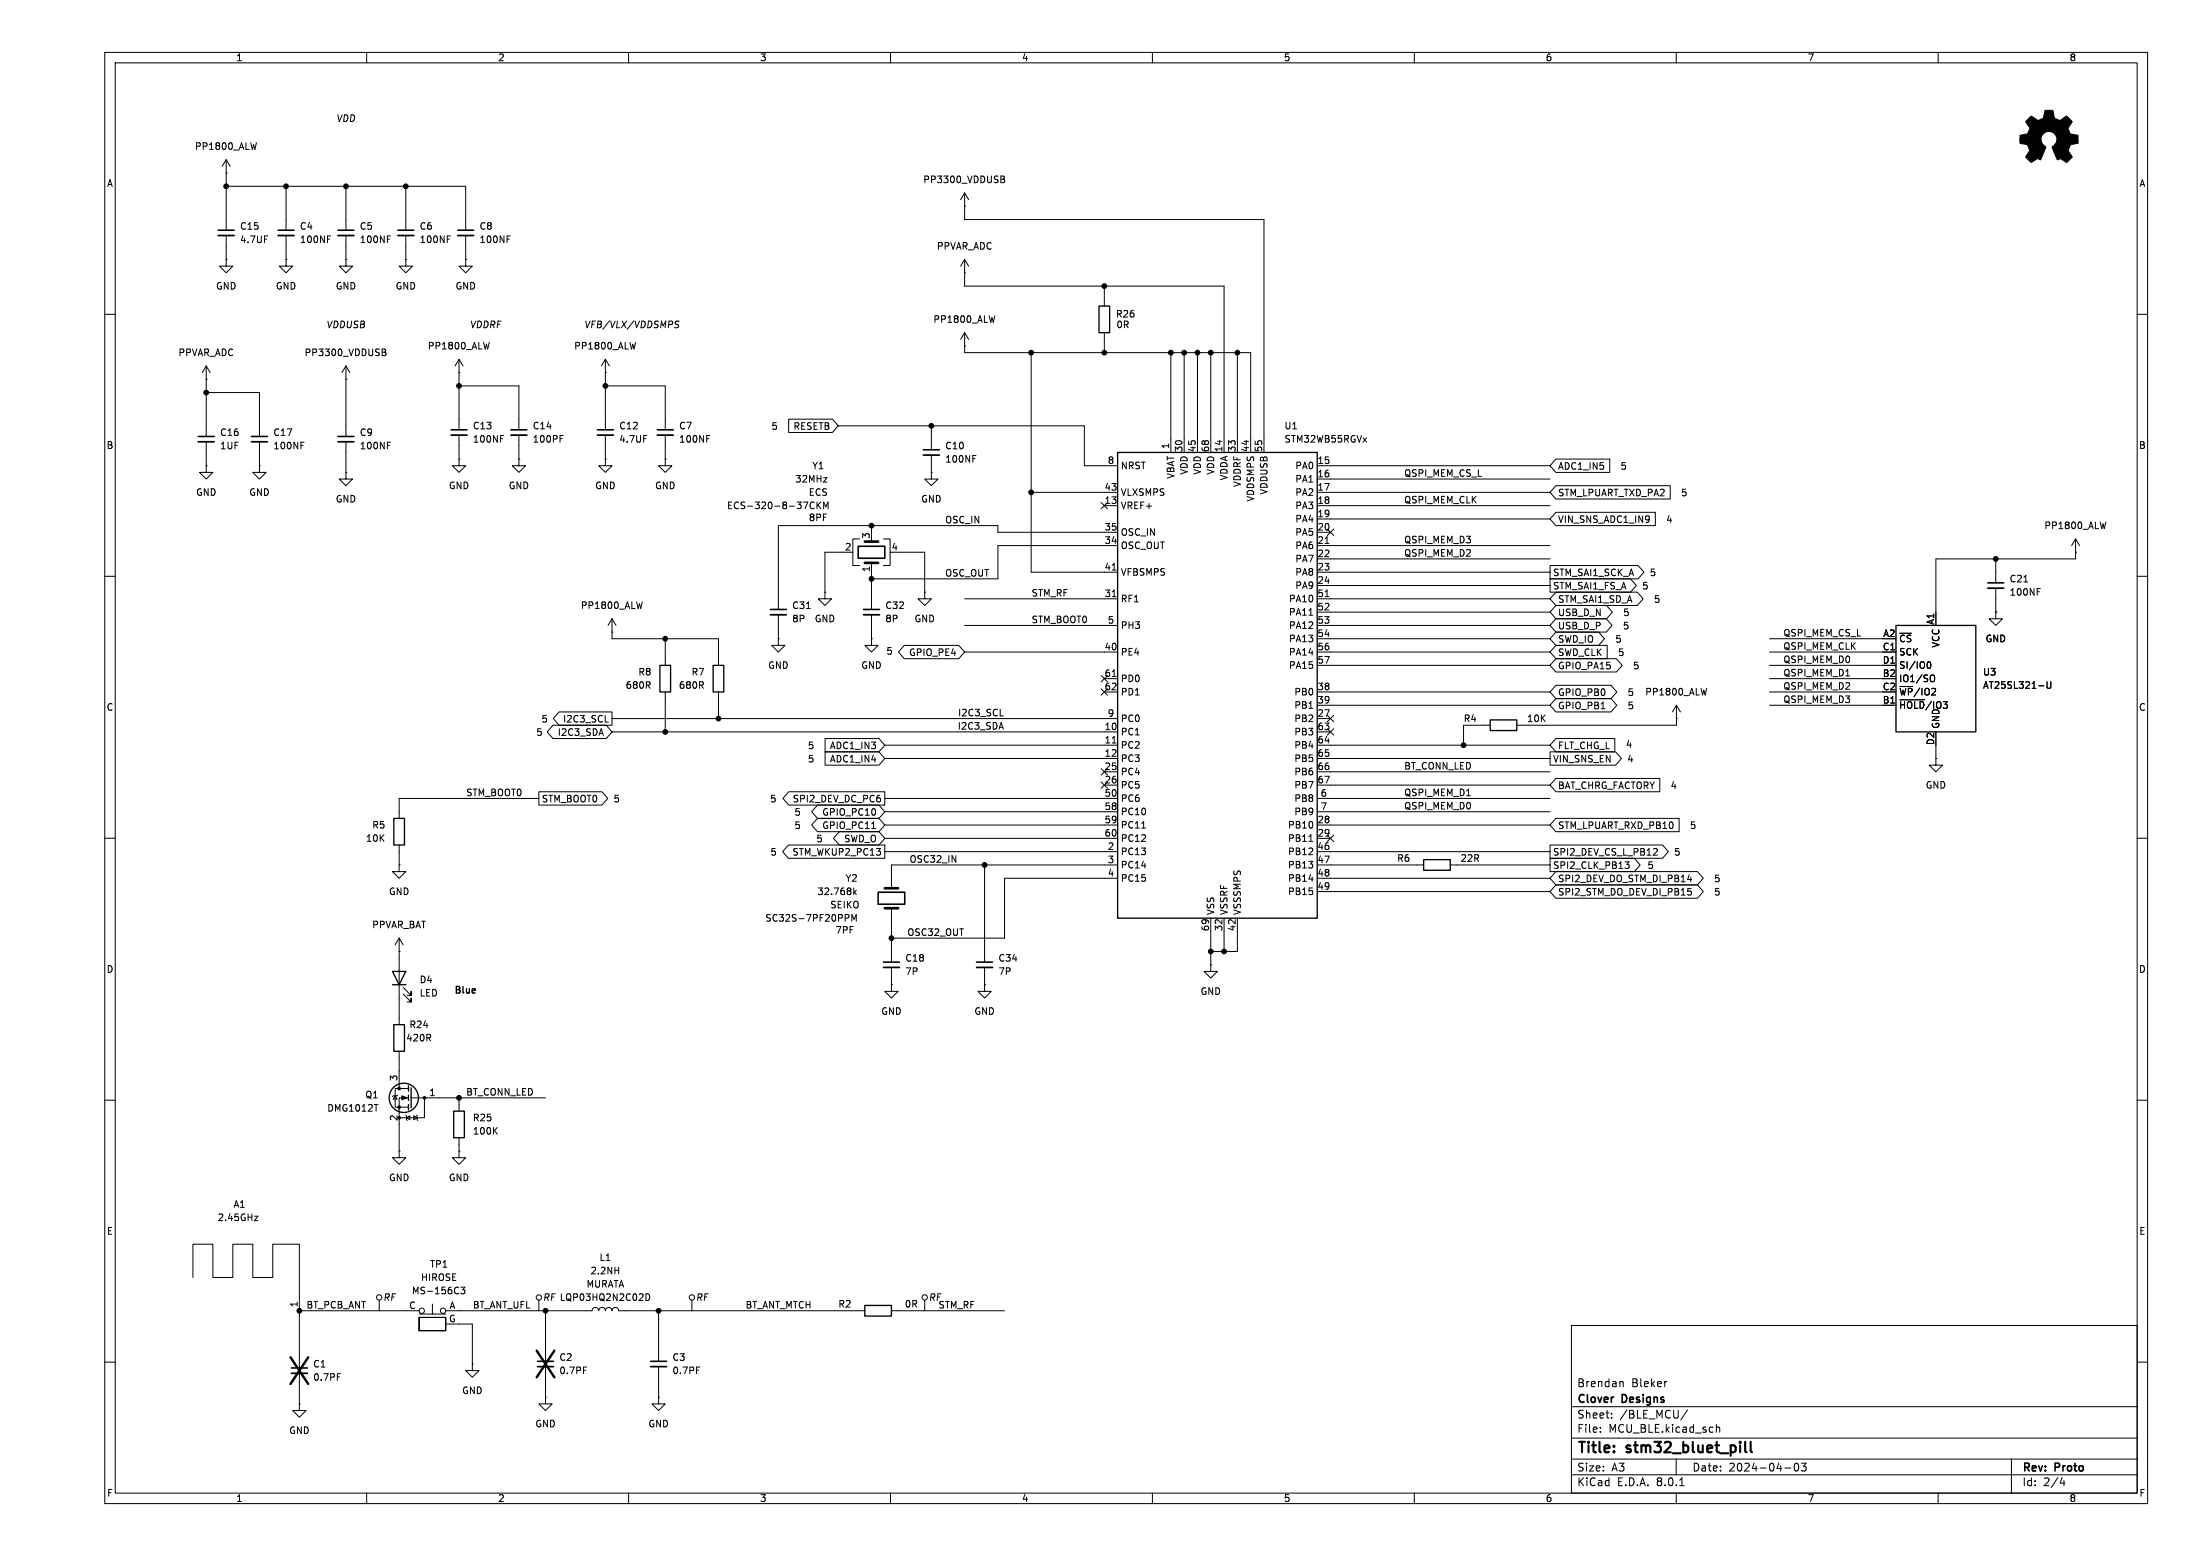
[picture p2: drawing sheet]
<svg xmlns="http://www.w3.org/2000/svg" width="420mm" height="297mm" viewBox="0 0 420 297" stroke-linecap="round" stroke-linejoin="round" font-family="sans-serif">
<g fill="none" stroke="#000" stroke-width=".19">
<path d="M20 10h390v277h-390zM22 12h386v273h-386zM70 10v2M120 10v2M170 10v2M220 10v2M270 10v2M320 10v2M370 10v2M43.2 33h.1M43.2 35.6h45.7v8.3M43.2 30.5l-.8 1.3"/>
<path d="M43.2 30.5v13.4M43.2 30.5l.7 1.3M49 27.2l-.3 1.3M54.6 35.6v8.3M66 35.6v8.3M77.5 35.6v8.3M184.1 39.4h.1M184.1 36.8v5.1h57.2v44.5M184.1 36.8l-.7 1.3M184.1 36.8l.8 1.3M191.1 33.6l.6 .1v.3l-.2 .2M191.1 34.2h.4"/>
<path d="M191.5 34.2l.3 .2-.1 .3-.6 .2M20 60h2M43.2 49.5v1.3h1.2l-1.2 1.3-1.3-1.3h1.3M43.2 49.5h.1M43.2 45v4.5M54.6 49.5v1.3h1.3l-1.3 1.3-1.3-1.3h1.3M54.6 49.5h.1M54.6 45v4.5M62.5 45h.6M66 49.5v1.3h1.3l-1.3 1.3-1.2-1.3h1.2M66 49.5h.1M66 45v4.5"/>
<path d="M74 45h.6M77.5 49.5v1.3h1.2l-1.2 1.3-1.3-1.3h1.3M77.5 49.5h.1M77.5 45v4.5M85.4 45h.6M88.9 49.5v1.3h1.3l-1.3 1.3-1.3-1.3h1.3M88.9 49.5h.1M88.9 45v4.5M96.8 45h.6M184.1 52.1h.1M184.1 49.5l.8 1.3M184.1 49.5v5.1h49.6v31.8"/>
<path d="M184.1 49.5l-.7 1.3M210.8 54.6v3.8M408 60h2M39.4 72.4h.1M39.4 74.9h10.1v8.4M39.4 69.9l.7 1.2M39.4 69.9v13.4M39.4 69.9l-.8 1.2M66 72.4h.1M66 69.9v13.4M66 69.9l-.7 1.2M66 69.9l.8 1.2"/>
<path d="M73 66.6l.6 .1v.3l-.2 .2M73 67.2h.4M73.4 67.2l.3 .3-.1 .3-.6 .1M87.6 71.1h.1M87.6 68.6v13.4M87.6 68.6l-.7 1.3M87.6 68.6l.8 1.3M87.6 73.7h11.5v8.3M93.4 65.3l-.3 1.3M115.6 71.1h.1M115.6 73.7h11.4v8.3M115.6 68.6l-.8 1.3"/>
<path d="M115.6 68.6v13.4M115.6 68.6l.7 1.3M121.3 65.3l-.3 1.3M129.7 61.3h-.5l-.3 .2 .1 .3 .5 .3v.3l-.2 .2-.5-.1M184.1 66h.1M184.1 63.5v3.8h54.7v19.1M184.1 63.5l.8 1.3M184.1 63.5l-.7 1.3M189.9 60.3l-.3 1.2M196.8 67.3v41.9h16.6M210.8 63.5v3.8M223.5 67.3v19.1"/>
<path d="M226.1 67.3v19.1M228.6 67.3v19.1M231.1 67.3v19.1M236.2 67.3v19.1M39.4 88.9v1.3h1.2l-1.2 1.2-1.3-1.2h1.3M39.4 88.9h.1M39.4 84.3v4.6M49.5 88.9v1.3h1.3l-1.3 1.2-1.2-1.2h1.2M49.5 88.9h.1M49.5 84.3v4.6M57.4 84.4h.6M66 90.2v1.2h1.3l-1.3 1.3-1.2-1.3h1.2"/>
<path d="M66 90.2h.1M66 84.3v5.9M74 84.4h.6M87.6 87.6v1.3h1.3l-1.3 1.3-1.2-1.3h1.2M87.6 87.6h.1M87.6 83.1v4.5M95.5 83.1h.6M99.1 87.6v1.3h1.2l-1.2 1.3-1.3-1.3h1.3M99.1 87.6h.1M99.1 83.1v4.5M106.9 83.1h.6M115.6 87.6v1.3h1.2l-1.2 1.3-1.3-1.3h1.3"/>
<path d="M115.6 87.6h.1M115.6 83.1v4.5M127 87.6v1.3h1.3l-1.3 1.3-1.3-1.3h1.3M127 87.6h.1M127 83.1v4.5M134.9 83.1h.6M150.6 80h8.3l1.1 1.3-1.1 1.3h-8.3zM155.4 96a.6 .6 0 0 0-.8 .4 .6 .6 0 0 0 .6 .7l.2-.1M156 95.8v1.3M156.1 96.4l.6 .7M156.7 95.8l-.7 .8M157.2 97.1v-1.3l.5 .9 .4-.9v1.3"/>
<path d="M160 81.3h47v7.6h6.4M177.8 90.2v1.2h1.3l-1.3 1.3-1.3-1.3h1.3M177.8 90.2h.1M177.8 81.3v4.6M177.8 86.9v3.3M185.7 86.9h.6M196.8 94h16.6M210.2 95.9l1.2 1.2M210.8 96.5h2.6M211.4 95.9l-1.2 1.2M251.5 96.5h44.4M251.5 88.9h44.4"/>
<path d="M251.5 91.4h44.4M251.5 94h44.4M251.5 99.1h44.4M297 97.8h19v2.5h-19l-1.1-1.2zM297 87.6h10.3v2.6h-10.3l-1.1-1.3zM297 92.7h21.9v2.6h-21.9l-1.1-1.3zM402 99.6l-.3 1.3M20 110h2M116.8 118.1v3.8h20.4v5.1M116.8 118.1l.8 1.3M116.8 118.1l-.7 1.3M122.6 114.9l-.3 1.2"/>
<path d="M148.6 117.3v4.6M154 116.2h.7M157.5 113v1.3h1.2l-1.2 1.3-1.3-1.3h1.3M157.5 113h.1M161.3 105.4h-3.8v7.6M162.6 105.4h.2M164.1 102.9h-1.3v5.1h1.3M166.4 100.3v1.3M166.4 107.4v8.9M166.4 117.3v4.6M168.7 102.9h1.2v5.1h-1.2M171.4 105.4h5.1v7.6"/>
<path d="M176.5 113v1.3h1.3l-1.3 1.3-1.2-1.3h1.2M176.5 113h.1M184.1 114.3h29.3M184.1 119.4h29.3M212.3 113.9h.8M212.3 108.8h.8M213.4 101.6h-22.9v-1.3h-41.9v16M213.4 104.1h-22.9v6.4h-24.1M249.9 117.4h.7M251.5 101.6h2.5M251.5 104.1h44.4M251.5 106.7h44.4"/>
<path d="M251.5 109.2h44.4M251.5 111.8h44.4M251.5 114.3h44.4M251.5 119.4h44.4M251.5 116.8h44.4M253 103.7h.7M253 113.9h.7M253.4 101l1.2 1.2M254.6 101l-1.2 1.2M295.9 110.5h15.4l1.1 1.3-1.1 1.2h-15.4zM295.9 107.9h16.8l1.1 1.3-1.1 1.3h-16.8zM297 113h15.6l1.1 1.3-1.1 1.3h-15.6l-1.1-1.3z"/>
<path d="M297 115.6h9.7l1.1 1.2-1.1 1.3h-9.7l-1.1-1.3zM297 118.1h9.6l1.2 1.3-1.2 1.3h-9.6l-1.1-1.3zM381 116.8v1.3h1.3l-1.3 1.3-1.3-1.3h1.3M381 116.8h.1M381 106.7v4.6M381 112.3v4.5M386.4 111.1h.7M388.9 112.3h.6M396.2 105.4h.1M396.2 102.9l-.7 1.2M396.2 102.9v3.8h-26.6v12.7M396.2 102.9l.8 1.2"/>
<path d="M408 110h2M105.6 138.4h10.1l1.1 1.3-1.1 1.3h-10.1l-1.1-1.3zM106.7 135.9h10.1v2.5h-10.1l-1.1-1.2zM115.5 137.8h.6M116.8 120.7h.1M116.8 139.7h96.6M116.8 137.2h96.6M127 121.9v5.1M127 132.1v7.6M137.2 132.1v5.1M148.6 121.9v1.3h1.3l-1.3 1.3-1.3-1.3h1.3M148.6 121.9h.1"/>
<path d="M166.4 121.9v1.3h1.2l-1.2 1.3-1.3-1.3h1.3M166.4 121.9h.1M172.6 123.2h10.4l1.1 1.3-1.1 1.2h-10.4l-1.1-1.2zM184.1 124.5h29.3M190.9 136.6h.6M210.2 128.9l1.2 1.2M210.2 131.5l1.2 1.2M210.8 132.1h2.6M210.8 129.5h2.6M211.4 128.9l-1.2 1.2M211.4 131.5l-1.2 1.2M212.3 129.1h.8"/>
<path d="M251.5 134.6h44.4M251.5 124.5h44.4M251.5 127h44.4M251.5 139.7h2.5M251.5 137.2h2.5M251.5 132.1h44.4M251.5 121.9h44.4M253.4 136.6l1.2 1.2M253.4 139.1l1.2 1.2M254.6 136.6l-1.2 1.2M254.6 139.1l-1.2 1.2M284.5 138.4h-5.1v3.8"/>
<path d="M297 123.2h9.8v2.5h-9.8l-1.1-1.2zM297 120.6h8.2l1.1 1.3-1.1 1.3h-8.2l-1.1-1.3zM297 125.7h11.6l1.1 1.3-1.1 1.3h-11.6l-1.1-1.3zM297 133.3h10.5l1.2 1.3-1.2 1.3h-10.5l-1.1-1.3zM297 130.8h10.5l1.2 1.3-1.2 1.3h-10.5l-1.1-1.3zM305.7 135.3h.7M320 137.2h.1M320 134.6v3.8h-30.4M320 134.6l.8 1.3M320 134.6l-.7 1.3M325.8 131.4l-.3 1.3M337.8 134.6h24.1"/>
<path d="M337.8 124.5h24.1M337.8 127h24.1M337.8 132.1h21.6M337.8 121.9h21.6M337.8 129.5h21.6M362.7 133.6h4.7M368 126.4l.2-.1a.68 .68 0 0 1 .4 .6 .68 .68 0 0 1-.4 .7l-.2-.1M368.8 128.8a.43 .43 0 0 1 .5 .5v.4a.42 .42 0 0 1-.5 .4M389.2 130.9h1M390.8 130.1v1l.2 .3h.3l.2-.3v-1M20 160h2M102.9 151.1h12l1.1 1.3-1.1 1.3h-12z"/>
<path d="M102.9 152.4h-26.7v3.8M150.6 151.1h18.3v2.6h-18.3l-1.1-1.3zM156.1 156.2h11.7l1.1 1.3-1.1 1.3h-11.7l-1.1-1.3zM156.1 153.7h11.7l1.1 1.2-1.1 1.3h-11.7l-1.1-1.3zM157.5 141h10.3l1.1 1.2-1.1 1.3h-10.3zM157.5 143.5h10.3l1.1 1.3-1.1 1.3h-10.3zM160.2 158.7h7.6l1.1 1.3-1.1 1.3h-7.6l-1.1-1.3zM166.4 158.2h.7M168.9 142.2h44.5M168.9 144.8h44.5M168.9 157.5h44.5M168.9 152.4h44.5"/>
<path d="M168.9 154.9h44.5M210.2 149.3l1.2 1.2M210.2 146.7l1.2 1.2M210.8 147.3h2.6M210.8 149.9h2.6M211.4 149.3l-1.2 1.2M211.4 146.7l-1.2 1.2M212.3 141.8h.8M218 158.1h.7M251.5 142.2h44.4M251.5 144.8h44.4M251.5 147.3h44.4"/>
<path d="M251.5 149.9h44.4M251.5 157.5h44.4M251.5 152.4h44.4M251.5 154.9h44.4M253.4 159.4l1.2 1.2M254.6 159.4l-1.2 1.2M295.9 143.5h12.5l1.1 1.3-1.1 1.3h-12.5zM297 148.6h19.9v2.5h-19.9l-1.1-1.2zM297 141h11.3v2.5h-11.3l-1.1-1.3zM297 156.2h23.6v2.6h-23.6l-1.1-1.3zM369.6 144.8v1.3h1.2l-1.2 1.2-1.3-1.2h1.3M369.6 144.8h.1"/>
<path d="M369.6 142.2v2.6M408 160h2M76.2 165.1v1.3h1.3l-1.3 1.2-1.3-1.2h1.3M76.2 165.1h.1M76.2 179.1l-.8 1.2M76.2 161.3v3.8M76.2 179.1v16.5M76.2 179.1l.8 1.2M150.5 161.3h18.4v2.5h-18.4l-1.1-1.2zM161.4 174.6h.4l.3 .2-.1 .4h-.6M162.6 175.8v-1.2l.4 .9 .5-.9v1.2M163 169.5v1.3"/>
<path d="M163.1 170.3l.4 .5M163.5 169.9l-.5 .5M168.9 162.6h44.5M168.9 160h44.5M170.2 173.4v10.2M188 165.1v18.5M213.4 165.1h-43.2v4.4M213.4 167.6h-21.6v11.5h-21.6M231.1 175.3v8.9M233.7 175.3v6.3M236.2 175.3v6.3h-5.1M249.9 160.6h.7"/>
<path d="M251.5 165.1h20.3M251.5 162.6h44.4M251.5 160h2.5M251.5 167.6h44.4M251.5 170.2h44.4M276.9 165.1h19M295.9 161.3h21.5l1.1 1.3-1.1 1.2h-21.5zM295.9 163.8h16.1l1.1 1.3-1.1 1.3h-16.1zM297 168.9h27.1l1.1 1.3-1.1 1.3h-27.1l-1.1-1.3zM297 166.4h27.1l1.1 1.2-1.1 1.3h-27.1l-1.1-1.3zM310.2 164.5h.8l-.4 .5 .3 .1 .1 .4-.2 .3h-.4M315.8 162h.5l.1 .3-.8 .9h.8"/>
<path d="M322.2 167.9h.8M322.2 169.6h.6M322.7 170.1l.2 .2v.3l-.2 .3M322.8 167.5v.8M76.2 181.6h.1M77 189.7l1.5 1.6v-.8v.8h-.8M77 188.5l1.5 1.5v-.8v.8h-.8M170.2 188v1.2h1.2l-1.2 1.3-1.3-1.3h1.3M170.2 188h.1M170.2 184.7v3.3M188 188v1.2h1.2l-1.2 1.3-1.3-1.3h1.3M188 188h.1"/>
<path d="M188 184.7v3.3M231.1 184.2v1.2h1.3l-1.3 1.3-1.2-1.3h1.2M231.1 184.2h.1M20 210h2M71.4 210.8h.8M75.4 209.2l.4 .6h-.7zM75.9 209l-1 .3M76.2 219.7v1.3h1.3l-1.3 1.2-1.3-1.2h1.3M76.2 219.7h.1M76.2 200.7v7.1M77.5 212.9l.2 1M77.6 213.4l.6-.4v.7z"/>
<path d="M78 209.6h-1.8v10.1M78 207.8h-2.6v3.5h2.6M78.5 209.6h25.6M79 213l.6 .4-.6 .3zM79.5 212.9l.3 1M81 209.6v3.8h-4.8M87.6 219.7v1.3h1.3l-1.3 1.2-1.2-1.2h1.2M87.6 219.7h.1M87.6 209.6v2.5M87.6 217.2v2.5M94.4 215.8l.5 .7M94.9 215.2l-.7 .7"/>
<path d="M408 210h2M48.6 232.1h.6l-.6 .9h.6M20 260h2M36.8 243.8v-6.3h3.8v6.3h3.8v-6.3h3.9v6.3h3.8v-6.3h5v23.6M57.1 250.2h22.9M72.4 248.2v2M80 254h5.1zM80 251.5v2.5zM80 251.5h5.1zM80 250.8h5.1M82.5 248.9v1.9M85.1 251.5v2.5z"/>
<path d="M85.1 250.2h27.9a.64 .64 0 0 1 .7-.6 .64 .64 0 0 1 .6 .6 .64 .64 0 0 1 .6-.6 .64 .64 0 0 1 .7 .6 .64 .64 0 0 1 .6-.6 .64 .64 0 0 1 .6 .6 .64 .64 0 0 1 .7-.6 .64 .64 0 0 1 .6 .6h47M85.1 252.7h5.1v7.6M88 245.7h.7l-.4 .5 .4 .1v.5l-.2 .2-.5-.2M102.9 248.2v2M104.1 250.2v9.6M123.3 247a.64 .64 0 0 1 .7 .6 .64 .64 0 0 1-.7 .6zM125.7 250.2v9.6M132.1 248.2v2M170.2 250.2h21.6M176.5 248.2v2M300 253h108v32h-108zM408 260h2"/>
<path d="M57.1 268v1.2h1.3l-1.3 1.3-1.2-1.3h1.2M57.1 268h.1M57.1 262.1v5.9M64.4 262.2h.6M90.2 260.3v1.3h1.2l-1.2 1.3-1.3-1.3h1.3M90.2 260.3h.1M104.1 266.7v1.3h1.3l-1.3 1.2-1.2-1.2h1.2M104.1 266.7h.1M104.1 260.9v5.8M111.4 260.9h.6M125.7 266.7v1.3h1.3l-1.3 1.2-1.2-1.2h1.2M125.7 266.7h.1"/>
<path d="M125.7 260.9v5.8M133 260.9h.6M300 278.5h108M300 274.5h108M300 268.5h108M305.5 273.2v.2M305.5 272.5v.1M307.7 270.5v.2M307.7 269.8v.1M309.4 263.7h.3l.2 .2v.8M318.2 263.7l-.3 .1M320 278.5v3"/>
<path d="M322.2 269.1l-1.3 1.9M327.7 271.9v1.5M327.7 272.5l.2-.1 .3 .1 .1 .9M342.7 279.4l.2-.1a.8 .8 0 0 1 .5 .7 .8 .8 0 0 1-.5 .8 1 1 0 0 1-.2-1.4zM343.9 279.3h.9l-.5 .6 .4 .1v.6l-.2 .2-.6-.2M384 278.5v6.5M70 285v2M120 285v2M170 285v2M220 285v2M270 285v2M300 281.5h108"/>
<path d="M320 285v2M320.7 283.6h.8M340.7 280.2h1.2M370 285v2M393.7 282l-.4 1.1h.9M394 282.6v1"/>
<circle cx="72.4" cy="247.6" r=".51"/>
<circle cx="80.5" cy="250.2" r=".51"/>
<circle cx="84.6" cy="250.2" r=".51"/>
<circle cx="102.9" cy="247.6" r=".51"/>
<circle cx="132.1" cy="247.6" r=".51"/>
<circle cx="176.5" cy="247.6" r=".51"/>
</g>
<path d="M333.3 277.1l.1 .1M334.2 275.2v1.7l.3 .3" fill="none" stroke="#000" stroke-width=".4"/>
<g fill="none" stroke="#000" stroke-width=".25">
<path d="M209.8 58.4h2v5.1h-2zM213.4 86.4h38.1v88.9h-38.1zM361.9 119.4h15.3v20.3h-15.3zM126 127h2v5.1h-2zM136.1 127h2.1v5.1h-2.1zM284.5 137.4h5.1v2h-5.1zM75.2 156.2h2v5.1h-2zM271.8 164.1h5.1v2h-5.1zM74.9 185.4h2.6l-1.3 2.6zM74.9 188h2.6M75.2 195.6h2v5.1h-2zM78 207.3v1"/>
<path d="M78 209v1.1M78 210.8v1M78.5 207.6v3.9M86.6 212.1h2v5.1h-2zM165.1 249.2h5.1v2h-5.1z"/>
<circle cx="77.1" cy="209.5" r="2.79"/>
</g>
<g fill="none" stroke="#000" stroke-width=".33">
<path d="M41.7 45h3M53.1 45h3M64.5 45h3.1M75.9 45h3.1M87.4 45h3M37.8 84.3h3.1M48 84.3h3.1M64.5 84.3h3.1M86.1 83.1h3.1M97.5 83.1h3.1M114 83.1h3.1M125.5 83.1h3"/>
<path d="M176.3 86.9h3M147.1 117.3h3M164.8 117.3h3.1M379.5 112.3h3M168.7 184.7h3M186.4 184.7h3.1M55.6 262.1h3.1M102.6 260.9h3.1M124.2 260.9h3.1"/>
</g>
<g fill="none" stroke="#000" stroke-width=".3">
<path d="M41.7 43.9h3M53.1 43.9h3M64.5 43.9h3.1M75.9 43.9h3.1M87.4 43.9h3M37.8 83.3h3.1M48 83.3h3.1M64.5 83.3h3.1M86.1 82h3.1M97.5 82h3.1M114 82h3.1M125.5 82h3"/>
<path d="M176.3 85.9h3M147.1 116.3h3M163.8 104.3h5.1v2.3h-5.1zM164.8 116.3h3.1M379.5 111.3h3M167.6 170.3h5.1v2.3h-5.1zM168.7 183.6h3M186.4 183.6h3.1M102.6 259.8h3.1M124.2 259.8h3.1M55.6 261.1h3.1"/>
</g>
<path d="M55.5 259.1l3.3 5.1M58.8 259.1l-3.3 5.1M102.5 257.8l3.3 5.1M105.8 257.8l-3.3 5.1" fill="none" stroke="#000" stroke-width=".46"/>
<path d="M165.1 107.4h2.5M165.1 103.4h2.5M168.9 173.4h2.5M168.9 169.5h2.5" fill="none" stroke="#000" stroke-width=".51"/>
<g fill="#000" stroke="#000" stroke-width=".19">
<path d="M387.5 22.4l.3-.3 .9 .6a.62 .62 0 0 0 1 0l.4-.1 .3-1.5h1.5l.1 .5a1.13 1.13 0 0 0 .7 1.2l.5 .2 1.3-.9 1.1 1.1-.4 .7a.75 .75 0 0 0-.2 1.2l.2 .5 1.5 .2v1.5l-1.4 .3-.1 .1a1.18 1.18 0 0 0-.2 1.4l.6 .8-.5 .6-.6 .5-.8-.5a.54 .54 0 0 0-.9 0l-1-2.4a2.33 2.33 0 0 0 .8-1.9 1.54 1.54 0 0 0-2.5-.7 1.54 1.54 0 0 0 .5 2.6l-.9 2.2a.4 .4 0 0 1-.4 .2 .4 .4 0 0 1-.3-.2l-1.2 .7-1-.9-.1-.2 .8-1.1-.2-.6a.71 .71 0 0 0-.9-.7l-.8-.2v-1.5h.5a1.11 1.11 0 0 0 1.2-.8 .72 .72 0 0 0-.2-1.1l-.4-.7zM76.7 209.2l1 .4-1 .3z"/>
<circle cx="43.2" cy="35.6" r=".46"/>
<circle cx="54.6" cy="35.6" r=".46"/>
<circle cx="66" cy="35.6" r=".46"/>
<circle cx="77.5" cy="35.6" r=".46"/>
<circle cx="210.8" cy="54.6" r=".46"/>
<circle cx="39.4" cy="74.9" r=".46"/>
<circle cx="87.6" cy="73.7" r=".46"/>
<circle cx="115.6" cy="73.7" r=".46"/>
<circle cx="196.8" cy="67.3" r=".46"/>
<circle cx="210.8" cy="67.3" r=".46"/>
<circle cx="223.5" cy="67.3" r=".46"/>
<circle cx="226.1" cy="67.3" r=".46"/>
<circle cx="228.6" cy="67.3" r=".46"/>
<circle cx="231.1" cy="67.3" r=".46"/>
<circle cx="236.2" cy="67.3" r=".46"/>
<circle cx="177.8" cy="81.3" r=".46"/>
<circle cx="196.8" cy="94" r=".46"/>
<circle cx="166.4" cy="100.3" r=".46"/>
<circle cx="166.4" cy="110.5" r=".46"/>
<circle cx="381" cy="106.7" r=".46"/>
<circle cx="127" cy="121.9" r=".46"/>
<circle cx="127" cy="139.7" r=".46"/>
<circle cx="137.2" cy="137.2" r=".46"/>
<circle cx="279.4" cy="142.2" r=".46"/>
<circle cx="170.2" cy="179.1" r=".46"/>
<circle cx="188" cy="165.1" r=".46"/>
<circle cx="231.1" cy="181.6" r=".46"/>
<circle cx="233.7" cy="181.6" r=".46"/>
<circle cx="76.2" cy="207.8" r=".25"/>
<circle cx="76.2" cy="211.3" r=".25"/>
<circle cx="81" cy="209.5" r=".25"/>
<circle cx="87.6" cy="209.6" r=".46"/>
<circle cx="57.1" cy="250.2" r=".46"/>
<circle cx="104.1" cy="250.2" r=".46"/>
<circle cx="125.7" cy="250.2" r=".46"/>
</g>
<g font-size="2.8">
<text x="301" y="277.9">Title:</text>
<text x="310.6" y="277.9">stm32_bluet_pill</text>
</g>
<g font-size="2.1">
<text x="301" y="268.2">Clover</text>
<text x="301" y="265">Brendan</text>
<text x="309.7" y="268.2">Designs</text>
<text x="311.4" y="265">Bleker</text>
<text x="301" y="273.7">File:</text>
<text x="301" y="271">Sheet:</text>
<text x="307.1" y="273.7">MCU_BLE.kicad_sch</text>
<text x="309.2" y="271">/BLE_MCU/</text>
<text x="301" y="281.1">Size:</text>
<text x="307.6" y="281.1">A3</text>
<text x="323" y="281.1">Date:</text>
<text x="330" y="281.1">2024-04-03</text>
<text x="386" y="281.3">Rev:</text>
<text x="392.4" y="281.3">Proto</text>
<text x="301" y="283.9">KiCad</text>
<text x="308.7" y="283.9">E.D.A.</text>
<text x="316.3" y="283.9">8.0.1</text>
<text x="386" y="283.9">Id:</text>
<text x="390.1" y="283.9">2/4</text>
</g>
<g font-size="1.8">
<text x="45" y="11.9">1</text>
<text x="95" y="11.9">2</text>
<text x="145" y="11.9">3</text>
<text x="195" y="11.9">4</text>
<text x="245" y="11.9">5</text>
<text x="295" y="11.9">6</text>
<text x="345" y="11.9">7</text>
<text x="395" y="11.9">8</text>
<text x="64.1" y="23.5">VDD</text>
<text x="37.1" y="28.8">PP1800_ALW</text>
<text x="20.3" y="35.9">A</text>
<text x="176.2" y="35.2">PP3300_VDDUSB</text>
<text x="408.3" y="35.9">A</text>
<text x="45.7" y="46.6">4.7UF</text>
<text x="45.7" y="44">C15</text>
<text x="57.2" y="44">C4</text>
<text x="57.2" y="46.6">100NF</text>
<text x="68.6" y="44">C5</text>
<text x="68.6" y="46.6">100NF</text>
<text x="80" y="44">C6</text>
<text x="80" y="46.6">100NF</text>
<text x="91.4" y="44">C8</text>
<text x="91.4" y="46.6">100NF</text>
<text x="178.8" y="47.9">PPVAR_ADC</text>
<text x="41.1" y="55.5">GND</text>
<text x="52.6" y="55.5">GND</text>
<text x="64" y="55.5">GND</text>
<text x="75.4" y="55.5">GND</text>
<text x="86.9" y="55.5">GND</text>
<text x="62.2" y="62.8">VDDUSB</text>
<text x="89.6" y="62.8">VDDRF</text>
<text x="111.4" y="62.8">VFB/VLX/VDDSMPS</text>
<text x="178.1" y="61.8">PP1800_ALW</text>
<text x="212.9" y="60.8">R26</text>
<text x="213" y="62.8">0R</text>
<text x="34" y="68.2">PPVAR_ADC</text>
<text x="58" y="68.2">PP3300_VDDUSB</text>
<text x="81.6" y="66.9">PP1800_ALW</text>
<text x="109.5" y="66.9">PP1800_ALW</text>
<text x="41.9" y="83.4">C16</text>
<text x="52.1" y="83.4">C17</text>
<text x="68.6" y="83.4">C9</text>
<text x="90.2" y="82.1">C13</text>
<text x="101.6" y="82.1">C14</text>
<text x="118.1" y="82.1">C12</text>
<text x="129.5" y="82.1">C7</text>
<text x="147.2" y="82.2">5</text>
<text x="151.4" y="82.2">RESETB</text>
<text x="245.1" y="82.1">U1</text>
<text x="20.3" y="85.9">B</text>
<text x="41.9" y="86">1UF</text>
<text x="52.1" y="86">100NF</text>
<text x="68.6" y="86">100NF</text>
<text x="90.2" y="84.7">100NF</text>
<text x="101.6" y="84.7">100PF</text>
<text x="118.1" y="84.7">4.7UF</text>
<text x="129.5" y="84.7">100NF</text>
<text x="155" y="89.8">Y1</text>
<text x="180.3" y="86">C10</text>
<text x="180.3" y="88.5">100NF</text>
<text x="211.4" y="88.6">8</text>
<text x="213.9" y="89.8">NRST</text>
<text x="223.3" y="85.8" transform="rotate(-90 223.3 85.8)">1</text>
<text x="225.8" y="86.4" transform="rotate(-90 225.8 86.4)">30</text>
<text x="228.3" y="86.4" transform="rotate(-90 228.3 86.4)">45</text>
<text x="230.9" y="86.4" transform="rotate(-90 230.9 86.4)">68</text>
<text x="233.4" y="86.4" transform="rotate(-90 233.4 86.4)">14</text>
<text x="236" y="86.4" transform="rotate(-90 236 86.4)">33</text>
<text x="238.5" y="86.4" transform="rotate(-90 238.5 86.4)">44</text>
<text x="241" y="86.4" transform="rotate(-90 241 86.4)">55</text>
<text x="245.1" y="84.7">STM32WB55RGVx</text>
<text x="247.2" y="89.8">PA0</text>
<text x="251.4" y="88.6">15</text>
<text x="297.3" y="89.9">ADC1_IN5</text>
<text x="309.3" y="89.9">5</text>
<text x="408.2" y="85.9">B</text>
<text x="37.3" y="94.8">GND</text>
<text x="47.5" y="94.8">GND</text>
<text x="85.6" y="93.6">GND</text>
<text x="97" y="93.6">GND</text>
<text x="113.5" y="93.6">GND</text>
<text x="125" y="93.6">GND</text>
<text x="151.7" y="92.3">32MHz</text>
<text x="154.3" y="94.8">ECS</text>
<text x="210.8" y="93.7">43</text>
<text x="213.9" y="94.8">VLXSMPS</text>
<text x="224.4" y="91.5" transform="rotate(-90 224.4 91.5)">VBAT</text>
<text x="226.9" y="90.7" transform="rotate(-90 226.9 90.7)">VDD</text>
<text x="229.5" y="90.7" transform="rotate(-90 229.5 90.7)">VDD</text>
<text x="232" y="90.7" transform="rotate(-90 232 90.7)">VDD</text>
<text x="234.5" y="91.8" transform="rotate(-90 234.5 91.8)">VDDA</text>
<text x="237.1" y="93.1" transform="rotate(-90 237.1 93.1)">VDDRF</text>
<text x="239.6" y="95.8" transform="rotate(-90 239.6 95.8)">VDDSMPS</text>
<text x="242.2" y="94.5" transform="rotate(-90 242.2 94.5)">VDDUSB</text>
<text x="247.2" y="92.3">PA1</text>
<text x="247.2" y="94.8">PA2</text>
<text x="251.4" y="91.2">16</text>
<text x="251.4" y="93.7">17</text>
<text x="268" y="91.1">QSPI_MEM_CS_L</text>
<text x="297.3" y="94.9">STM_LPUART_TXD_PA2</text>
<text x="320.8" y="94.9">5</text>
<text x="64" y="96.1">GND</text>
<text x="138.7" y="97.4">ECS-320-8-37CKM</text>
<text x="154.3" y="99.7">8PF</text>
<text x="175.8" y="96.1">GND</text>
<text x="180.3" y="100">OSC_IN</text>
<text x="210.8" y="96.3">13</text>
<text x="210.8" y="101.3">35</text>
<text x="213.9" y="97.4">VREF+</text>
<text x="247.2" y="97.4">PA3</text>
<text x="247.2" y="99.9">PA4</text>
<text x="251.4" y="96.3">18</text>
<text x="251.4" y="98.8">19</text>
<text x="251.4" y="101.3">20</text>
<text x="268" y="96.2">QSPI_MEM_CLK</text>
<text x="297.3" y="100">VIN_SNS_ADC1_IN9</text>
<text x="318" y="100">4</text>
<text x="390.2" y="101.2">PP1800_ALW</text>
<text x="161.2" y="105.2">2</text>
<text x="166.1" y="102.9" transform="rotate(-90 166.1 102.9)">3</text>
<text x="170.1" y="105.2">4</text>
<text x="210.8" y="103.9">34</text>
<text x="213.9" y="105">OSC_OUT</text>
<text x="213.9" y="102.5">OSC_IN</text>
<text x="247.2" y="102.5">PA5</text>
<text x="247.2" y="105">PA6</text>
<text x="247.2" y="107.5">PA7</text>
<text x="251.4" y="103.9">21</text>
<text x="251.4" y="106.4">22</text>
<text x="268" y="103.8">QSPI_MEM_D3</text>
<text x="268" y="106.3">QSPI_MEM_D2</text>
<text x="166.1" y="109.3" transform="rotate(-90 166.1 109.3)">1</text>
<text x="180.3" y="110.1">OSC_OUT</text>
<text x="196.8" y="114">STM_RF</text>
<text x="210.8" y="109">41</text>
<text x="213.9" y="110.1">VFBSMPS</text>
<text x="247.2" y="110.1">PA8</text>
<text x="247.2" y="112.6">PA9</text>
<text x="251.4" y="109">23</text>
<text x="251.4" y="111.5">24</text>
<text x="296.4" y="112.7">STM_SAI1_FS_A</text>
<text x="296.4" y="110.2">STM_SAI1_SCK_A</text>
<text x="313.4" y="112.7">5</text>
<text x="314.9" y="110.2">5</text>
<text x="383.6" y="111.4">C21</text>
<text x="383.6" y="113.9">100NF</text>
<text x="110.8" y="116.4">PP1800_ALW</text>
<text x="151.1" y="119">8P</text>
<text x="151.1" y="116.4">C31</text>
<text x="155.4" y="119">GND</text>
<text x="168.9" y="119">8P</text>
<text x="168.9" y="116.4">C32</text>
<text x="174.5" y="119">GND</text>
<text x="196.8" y="119">STM_BOOT0</text>
<text x="210.8" y="114">31</text>
<text x="211.4" y="119.1">5</text>
<text x="213.9" y="115.2">RF1</text>
<text x="246" y="115.2">PA10</text>
<text x="246" y="117.7">PA11</text>
<text x="251.4" y="114">51</text>
<text x="251.4" y="116.6">52</text>
<text x="251.4" y="119.1">53</text>
<text x="297.3" y="115.3">STM_SAI1_SD_A</text>
<text x="297.3" y="117.8">USB_D_N</text>
<text x="309.8" y="117.8">5</text>
<text x="315.6" y="115.3">5</text>
<text x="369.3" y="119.4" transform="rotate(-90 369.3 119.4)">A1</text>
<text x="169.1" y="125.2">5</text>
<text x="173.4" y="125.4">GPIO_PE4</text>
<text x="210.8" y="124.2">40</text>
<text x="213.9" y="125.3">PE4</text>
<text x="213.9" y="120.2">PH3</text>
<text x="246" y="120.2">PA12</text>
<text x="246" y="122.8">PA13</text>
<text x="246" y="125.3">PA14</text>
<text x="251.4" y="121.7">54</text>
<text x="251.4" y="124.2">56</text>
<text x="297.3" y="125.4">SWD_CLK</text>
<text x="297.3" y="122.9">SWD_IO</text>
<text x="297.3" y="120.3">USB_D_P</text>
<text x="308.3" y="122.9">5</text>
<text x="308.8" y="125.4">5</text>
<text x="309.7" y="120.3">5</text>
<text x="340.4" y="124.1">QSPI_MEM_CLK</text>
<text x="340.4" y="121.6">QSPI_MEM_CS_L</text>
<text x="359.3" y="124.2">C1</text>
<text x="359.4" y="121.7">A2</text>
<text x="362.5" y="122.8">~{CS}</text>
<text x="362.5" y="125.3">SCK</text>
<text x="370.4" y="123.7" transform="rotate(-90 370.4 123.7)">VCC</text>
<text x="379" y="122.8">GND</text>
<text x="119.3" y="131.7">680R</text>
<text x="121.8" y="129.1">R8</text>
<text x="129.5" y="131.7">680R</text>
<text x="131.9" y="129.1">R7</text>
<text x="146.6" y="127.9">GND</text>
<text x="164.3" y="127.9">GND</text>
<text x="210.8" y="129.3">61</text>
<text x="210.8" y="131.8">62</text>
<text x="213.9" y="130.4">PD0</text>
<text x="246" y="127.9">PA15</text>
<text x="251.4" y="131.8">38</text>
<text x="251.4" y="126.7">57</text>
<text x="297.3" y="128">GPIO_PA15</text>
<text x="311.7" y="128">5</text>
<text x="340.4" y="126.7">QSPI_MEM_D0</text>
<text x="340.4" y="131.7">QSPI_MEM_D2</text>
<text x="340.4" y="129.2">QSPI_MEM_D1</text>
<text x="359.3" y="129.3">B2</text>
<text x="359.3" y="131.8">C2</text>
<text x="359.3" y="126.7">D1</text>
<text x="362.5" y="130.4">IO1/SO</text>
<text x="362.5" y="127.9">SI/IO0</text>
<text x="378.5" y="129.1">U3</text>
<text x="378.5" y="131.7">AT25SL321-U</text>
<text x="20.3" y="135.9">C</text>
<text x="182.8" y="136.8">I2C3_SCL</text>
<text x="211.4" y="136.9">9</text>
<text x="213.9" y="132.9">PD1</text>
<text x="247" y="132.9">PB0</text>
<text x="247" y="135.5">PB1</text>
<text x="251.4" y="136.9">27</text>
<text x="251.4" y="134.4">39</text>
<text x="297.3" y="135.6">GPIO_PB1</text>
<text x="297.3" y="133">GPIO_PB0</text>
<text x="310.6" y="135.6">5</text>
<text x="310.6" y="133">5</text>
<text x="314" y="132.9">PP1800_ALW</text>
<text x="340.4" y="134.3">QSPI_MEM_D3</text>
<text x="359.3" y="134.4">B1</text>
<text x="362.5" y="135.5">~{HOLD}/IO3</text>
<text x="362.5" y="132.9">~{WP}/IO2</text>
<text x="408.2" y="135.9">C</text>
<text x="102.3" y="140.7">5</text>
<text x="103.3" y="138.1">5</text>
<text x="106.4" y="140.7">I2C3_SDA</text>
<text x="107.4" y="138.1">I2C3_SCL</text>
<text x="154.1" y="143.2">5</text>
<text x="158.3" y="143.2">ADC1_IN3</text>
<text x="182.7" y="139.4">I2C3_SDA</text>
<text x="210.8" y="139.4">10</text>
<text x="210.8" y="142">11</text>
<text x="213.9" y="140.6">PC1</text>
<text x="213.9" y="143.1">PC2</text>
<text x="213.9" y="138">PC0</text>
<text x="247" y="138">PB2</text>
<text x="247" y="140.6">PB3</text>
<text x="247" y="143.1">PB4</text>
<text x="251.4" y="139.4">63</text>
<text x="251.4" y="142">64</text>
<text x="279.3" y="138">R4</text>
<text x="291.4" y="138">10K</text>
<text x="297.3" y="143.2">FLT_CHG_L</text>
<text x="310.3" y="142.9">4</text>
<text x="369.3" y="142.3" transform="rotate(-90 369.3 142.3)">D2</text>
<text x="370.4" y="139.2" transform="rotate(-90 370.4 139.2)">GND</text>
<text x="154.1" y="145.7">5</text>
<text x="158.3" y="145.7">ADC1_IN4</text>
<text x="210.8" y="144.5">12</text>
<text x="210.8" y="147.1">25</text>
<text x="210.8" y="149.6">26</text>
<text x="213.9" y="145.6">PC3</text>
<text x="213.9" y="148.2">PC4</text>
<text x="247" y="145.6">PB5</text>
<text x="247" y="148.2">PB6</text>
<text x="251.4" y="144.5">65</text>
<text x="251.4" y="147.1">66</text>
<text x="251.4" y="149.6">67</text>
<text x="268" y="147">BT_CONN_LED</text>
<text x="296.4" y="145.7">VIN_SNS_EN</text>
<text x="310.6" y="145.7">4</text>
<text x="88.9" y="152.1">STM_BOOT0</text>
<text x="103.3" y="153.4">STM_BOOT0</text>
<text x="117" y="153.4">5</text>
<text x="146.9" y="153.4">5</text>
<text x="151.2" y="153.4">SPI2_DEV_DC_PC6</text>
<text x="151.6" y="155.9">5</text>
<text x="156.9" y="155.9">GPIO_PC10</text>
<text x="210.8" y="152.1">50</text>
<text x="210.8" y="154.7">58</text>
<text x="213.9" y="150.7">PC5</text>
<text x="213.9" y="153.3">PC6</text>
<text x="213.9" y="155.8">PC10</text>
<text x="247" y="153.3">PB8</text>
<text x="247" y="150.7">PB7</text>
<text x="247" y="155.8">PB9</text>
<text x="252" y="152.1">6</text>
<text x="252" y="154.7">7</text>
<text x="268" y="152.1">QSPI_MEM_D1</text>
<text x="268" y="154.6">QSPI_MEM_D0</text>
<text x="297.3" y="150.8">BAT_CHRG_FACTORY</text>
<text x="318.8" y="150.8">4</text>
<text x="367.5" y="150.7">GND</text>
<text x="69.8" y="160.9">10K</text>
<text x="71" y="158.3">R5</text>
<text x="151.6" y="158.4">5</text>
<text x="155.7" y="161">5</text>
<text x="156.9" y="158.4">GPIO_PC11</text>
<text x="161" y="161">SWD_O</text>
<text x="210.8" y="157.2">59</text>
<text x="210.8" y="159.8">60</text>
<text x="213.9" y="158.3">PC11</text>
<text x="213.9" y="160.9">PC12</text>
<text x="245.8" y="158.3">PB10</text>
<text x="245.8" y="160.9">PB11</text>
<text x="251.4" y="157.2">28</text>
<text x="251.4" y="159.8">29</text>
<text x="297.3" y="158.4">STM_LPUART_RXD_PB10</text>
<text x="322.5" y="158.4">5</text>
<text x="147" y="163.5">5</text>
<text x="151.2" y="163.5">STM_WKUP2_PC13</text>
<text x="173.5" y="164.8">OSC32_IN</text>
<text x="211.4" y="162.3">2</text>
<text x="211.4" y="164.8">3</text>
<text x="211.4" y="167.4">4</text>
<text x="213.9" y="163.4">PC13</text>
<text x="213.9" y="166">PC14</text>
<text x="245.8" y="163.4">PB12</text>
<text x="245.8" y="166">PB13</text>
<text x="251.4" y="162.3">46</text>
<text x="251.4" y="164.8">47</text>
<text x="251.4" y="167.4">48</text>
<text x="266.6" y="164.7">R6</text>
<text x="278.7" y="164.7">22R</text>
<text x="296.4" y="163.5">SPI2_DEV_CS_L_PB12</text>
<text x="296.4" y="166.1">SPI2_CLK_PB13</text>
<text x="314.4" y="166.1">5</text>
<text x="319.5" y="163.5">5</text>
<text x="74.2" y="171">GND</text>
<text x="155.9" y="171">32.768k</text>
<text x="158.4" y="173.6">SEIKO</text>
<text x="161.3" y="168.5">Y2</text>
<text x="213.9" y="168.5">PC15</text>
<text x="245.8" y="168.5">PB14</text>
<text x="245.8" y="171">PB15</text>
<text x="251.4" y="169.9">49</text>
<text x="297.3" y="171.1">SPI2_STM_DO_DEV_DI_PB15</text>
<text x="297.3" y="168.6">SPI2_DEV_DO_STM_DI_PB14</text>
<text x="327.1" y="171.1">5</text>
<text x="327.1" y="168.6">5</text>
<text x="71" y="177.4">PPVAR_BAT</text>
<text x="146" y="176.1">SC32S-7PF20PPM</text>
<text x="159.4" y="178.4">7PF</text>
<text x="173.1" y="178.7">OSC32_OUT</text>
<text x="230.9" y="177.8" transform="rotate(-90 230.9 177.8)">69</text>
<text x="232" y="174.8" transform="rotate(-90 232 174.8)">VSS</text>
<text x="233.4" y="177.8" transform="rotate(-90 233.4 177.8)">32</text>
<text x="234.5" y="174.8" transform="rotate(-90 234.5 174.8)">VSSRF</text>
<text x="236" y="177.8" transform="rotate(-90 236 177.8)">42</text>
<text x="237.1" y="174.8" transform="rotate(-90 237.1 174.8)">VSSSMPS</text>
<text x="20.3" y="185.9">D</text>
<text x="172.7" y="183.7">C18</text>
<text x="190.5" y="183.7">C34</text>
<text x="408.2" y="185.9">D</text>
<text x="80" y="187.9">D4</text>
<text x="80" y="190.4">LED</text>
<text x="86.6" y="190">Blue</text>
<text x="172.7" y="186.3">7P</text>
<text x="190.5" y="186.3">7P</text>
<text x="229.1" y="190.1">GND</text>
<text x="78.1" y="196.4">R24</text>
<text x="168.1" y="193.9">GND</text>
<text x="185.9" y="193.9">GND</text>
<text x="77.5" y="199">420R</text>
<text x="69.6" y="209.8">Q1</text>
<text x="75.9" y="206.4" transform="rotate(-90 75.9 206.4)">3</text>
<text x="81.8" y="209.3">1</text>
<text x="88.9" y="209.2">BT_CONN_LED</text>
<text x="62.4" y="212.4">DMG1012T</text>
<text x="75.9" y="214.1" transform="rotate(-90 75.9 214.1)">2</text>
<text x="90.2" y="214.2">R25</text>
<text x="90.2" y="216.8">100K</text>
<text x="74.2" y="225.7">GND</text>
<text x="85.6" y="225.7">GND</text>
<text x="41.5" y="233.3">2.45GHz</text>
<text x="44.5" y="230.7">A1</text>
<text x="20.3" y="235.9">E</text>
<text x="408.3" y="235.9">E</text>
<text x="80.3" y="244.7">HIROSE</text>
<text x="82" y="242.2">TP1</text>
<text x="111.9" y="246">MURATA</text>
<text x="112.6" y="243.4">2.2NH</text>
<text x="114.3" y="240.9">L1</text>
<text x="56.9" y="249.6" transform="rotate(-90 56.9 249.6)">1</text>
<text x="58.4" y="249.8">BT_PCB_ANT</text>
<text x="73.1" y="248.5">RF</text>
<text x="78" y="249.9">C</text>
<text x="78.5" y="247.2">MS-156C3</text>
<text x="85.7" y="249.9">A</text>
<text x="90.2" y="249.8">BT_ANT_UFL</text>
<text x="103.6" y="248.5">RF LQP03HQ2N2C02D</text>
<text x="132.8" y="248.5">RF</text>
<text x="142.2" y="249.8">BT_ANT_MTCH</text>
<text x="159.9" y="249.8">R2</text>
<text x="172.6" y="249.8">0R</text>
<text x="177.2" y="248.5">RF</text>
<text x="179.1" y="249.8">STM_RF</text>
<text x="85.6" y="252.5">G</text>
<text x="59.7" y="261.2">C1</text>
<text x="59.7" y="263.8">0.7PF</text>
<text x="106.7" y="259.9">C2</text>
<text x="106.7" y="262.5">0.7PF</text>
<text x="128.3" y="259.9">C3</text>
<text x="128.3" y="262.5">0.7PF</text>
<text x="88.1" y="266.3">GND</text>
<text x="55.1" y="273.9">GND</text>
<text x="102.1" y="272.6">GND</text>
<text x="123.7" y="272.6">GND</text>
<text x="20.3" y="285.9">F</text>
<text x="45" y="286.9">1</text>
<text x="95" y="286.9">2</text>
<text x="145" y="286.9">3</text>
<text x="195" y="286.9">4</text>
<text x="245" y="286.9">5</text>
<text x="295" y="286.9">6</text>
<text x="345" y="286.9">7</text>
<text x="395" y="286.9">8</text>
<text x="408.3" y="285.9">F</text>
</g>
</svg>
